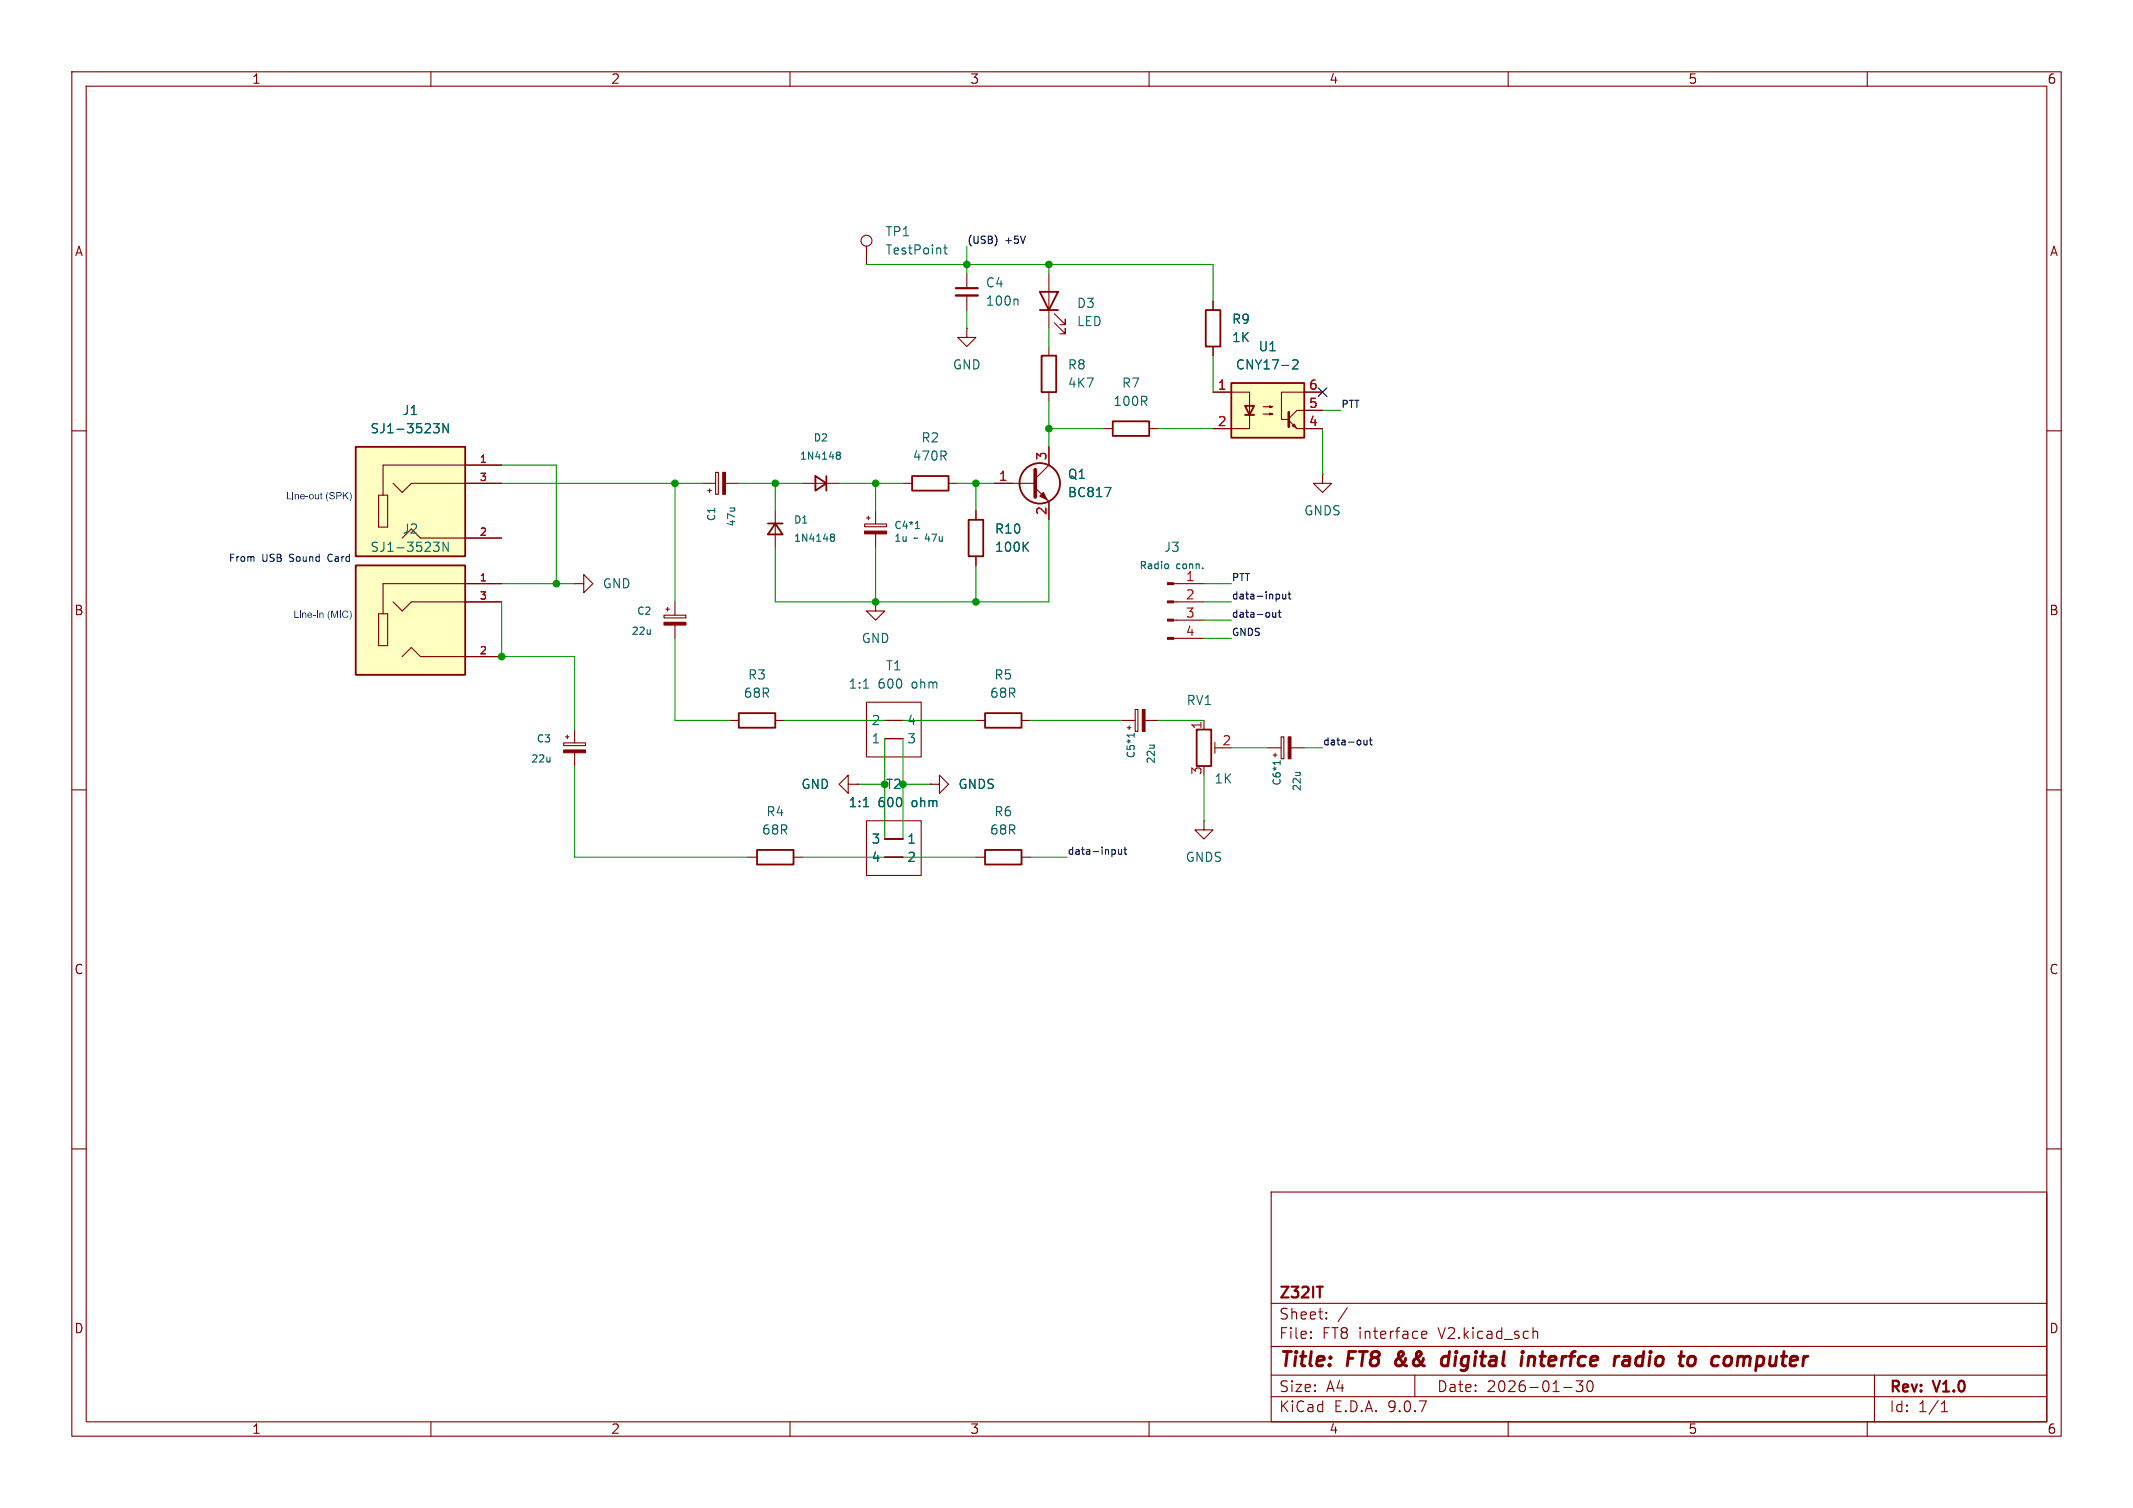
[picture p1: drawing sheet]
<svg xmlns="http://www.w3.org/2000/svg" width="297mm" height="210mm" viewBox="0 0 297 210" stroke-linecap="round" stroke-linejoin="round" font-family="sans-serif">
<g fill="none" stroke="#840000" stroke-width=".15">
<path d="M10 10h277v190h-277zM12 12h273v186h-273zM60 10v2M110 10v2M160 10v2M210 10v2M260 10v2M120.6 34.3v2.5M134.6 38.1v2M134.6 41.1v2.1M153.7 59.7h1.2M160 59.7h1.3"/>
<path d="M10 60h2M125.7 67.3h1.3M132.1 67.3h1.2M285 60h2M10 110h2M285 110h2M10 160h2M177 166h108v32h-108zM285 160h2M60 198v2M110 198v2M160 198v2"/>
<path d="M177 194.5h108M177 191.5h108M177 187.5h108M177 181.5h108M182.5 186.3h.1l-.1 .1M182.5 186.3v.1M182.5 185.5v.1M182.5 185.5h.1l-.1 .1M184.7 183.6v.1M184.7 183.6h-.1l.1 .1M184.7 182.8v.1M184.7 182.8h-.1l.1 .1"/>
<path d="M187.6 182.1l-1.3 2M197 191.5v3M198 185.9l.7-.1-.1-.3-.4-.1-.2 .2v.7l.2 .1 .4-.1M210 198v2M213.5 185.5a.37 .37 0 0 1 .6 .1v.8M217.7 193.2h1.2M219.5 192.3h.9l-.5 .6a.41 .41 0 0 1 .5 .3v.3l-.2 .2-.5 .1-.2-.1M221.1 192.4a.36 .36 0 0 1 .4-.1 .36 .36 0 0 1 .2 .3 .77 .77 0 0 1-.4 1.2 .91 .91 0 0 1-.2-1.4zM260 198v2M261 191.5v6.5M270.3 196.6h.9M270.3 195.5l.4-.4v1.5"/>
<circle cx="120.6" cy="33.5" r=".76"/>
</g>
<g fill="none" stroke="#840000" stroke-width=".4">
<path d="M194.5 189.4a.53 .53 0 0 0 0 .7M201.7 189a.66 .66 0 0 0-.9 .3l-.1 .5 .1 .3 .2 .1 .6-.1M201.8 188.2l-.2 2M211.9 188.9l-.1 1.3M212 188.2v.2M212 188.2l-.1 .1 .1 .1M212 188.2l.1 .1-.1 .1M212.9 188.9l-.2 1.3M213.5 188.9h-.3l-.3 .2M225.3 188.9h.2M226.1 189l.2-.1 .6 .1 .1 .2-.2 1M226.9 189.4h-.6a.4 .4 0 0 0-.4 .4 .4 .4 0 0 0 .3 .4l.6-.1"/>
<path d="M235.8 188.9l.1 .1 .2 .3-.1 .5-.2 .3M242 188.9l-.1 1.3M242.6 188.9h-.3l-.3 .2"/>
</g>
<path d="M133.1 40.1h3M183.3 179.2h.9" fill="none" stroke="#840000" stroke-width=".3"/>
<path d="M154.9 58.7h5.1v2h-5.1zM127 66.3h5.1v2h-5.1z" fill="none" stroke="#840000" stroke-width=".25"/>
<path d="M133.1 41.1h3" fill="none" stroke="#840000" stroke-width=".33"/>
<path d="M131.4 34.5h.5M131.6 34.1v1.1v.1l.3 .1M141.6 41.6l.1 .2v.7" fill="none" stroke="#006464" stroke-width=".15"/>
<path d="M49.5 78.7h15.3v15.3h-15.3z" fill="#ffffc2"/>
<path d="M49.5 78.7h15.3v15.3h-15.3z" fill="none" stroke="#840000" stroke-width=".25"/>
<path d="M52.7 85.5h1.3v4.4h-1.3zM54.7 83.8l1.3 1.3 1.3-1.3h12.5M56 91.4l1.3-1.2 1.2 1.2h11.3M69.8 81.3h-16.5v4.2" fill="none" stroke="#840000" stroke-width=".15"/>
<path d="M60.4 75.5h.7l-.4 .5 .4 .1v.4l-.2 .3h-.4M62.4 75.5v1.3l-.7-1.3v1.3" fill="none" stroke="#006464" stroke-width=".15"/>
<path d="M49.5 62.2h15.3v15.3h-15.3z" fill="#ffffc2"/>
<g fill="none" stroke="#840000" stroke-width=".25">
<path d="M144.8 40.6h2.5l-1.3 2.6zM144.8 43.2h2.5M145 49.5h2.1v5.1h-2.1zM167.9 43.2h2v5.1h-2zM49.5 62.2h15.3v15.3h-15.3zM106.9 72.9h2.1M107.9 72.9l1.1 1.5h-2.1zM113.5 66.3l1.6 1-1.6 1zM115.1 66.3v2M134.9 72.4h2v5.1h-2zM102.9 99.3h5v2h-5zM105.4 118.4h5.1v2h-5.1z"/>
<circle cx="144.8" cy="67.3" r="2.82"/>
</g>
<g fill="none" stroke="#840000" stroke-width=".15">
<path d="M146 38.1v7.6M134.6 45.7v1.3h1.3l-1.3 1.3-1.3-1.3h1.3M134.6 45.7h.1M146 48.3v1.2M146 54.6v1.3M146.8 45l1.5 1.5v-.8v.8h-.7M146.8 43.7l1.5 1.5v-.7v.7h-.7M168.9 41.9v1.3M168.9 48.3v1.2M52.7 69h1.3v4.4h-1.3zM54.7 67.3l1.3 1.3 1.3-1.3h12.5M57.3 73.7l1.2 1.2h11.3"/>
<path d="M69.8 64.8h-16.5v4.2M97.8 67.3h1.8M98.6 68.3h.5M98.8 68.1v.5M99.6 65.8h.4v3h-.4zM101 67.3h1.9M107.9 71.1v5.1M111.8 67.3h5M120.4 73h3v.4h-3zM120.6 72.1h.6M120.9 71.9v.5M121.9 71.1v1.9"/>
<path d="M121.9 74.3v1.9M135.9 71.1v1.3M135.9 77.5v1.2M138.4 67.3h5.7M144.1 67.9l1.9 2v2.5M146 62.2v2.6l-1.9 1.9M80 81.3h1.3v-1.3l1.2 1.3-1.2 1.3v-1.3M80 81.3h.1M92.5 85.7h3v.4h-3zM92.7 84.8h.5M93 84.6v.5M94 83.8v1.9"/>
<path d="M94 87v1.9M78.5 103.5h3v.3h-3zM78.7 102.6h.5M79 102.4v.5M80 101.6v1.9M80 104.8v1.9M101.6 100.3h1.3M104.1 119.4h1.3M107.9 100.3h1.3M110.5 119.4h1.3M118.1 109.2v-1.2l-1.3 1.2 1.3 1.3v-1.3h1.3M119.4 109.2h.1"/>
<path d="M120.6 114.3h7.7v7.6h-7.7zM123.2 116.8h2.5M123.2 119.4h2.5M176.5 104.1h1.9M177.3 105.2h.5M177.5 104.9v.5M178.4 102.6h.4v3.1h-.4zM179.8 104.1h1.8"/>
</g>
<g fill="none" stroke="#006464" stroke-width=".15">
<path d="M60.4 59h.7l-.4 .5 .4 .1v.4l-.2 .3h-.4M62.4 59v1.3l-.7-1.3v1.3M115.7 74.8h.1M115.7 74.4h.3l.1 .1 .1 .1-.2 .2M115.8 74.8h.2M115.8 74.8l-.1 .1M116 74.8l.2 .2-.1 .3-.1 .1-.3-.1M116.5 63.3l.1 .1M116.5 63h.3h.2v.2l-.2 .2M116.6 63.4h.2M116.6 63.4h-.1M116.8 63.4l.2 .2v.3l-.2 .1-.3-.1"/>
<path d="M127.5 73.6h.5M127.6 72.7l.1-.1v1M142.7 76.1l.5 .7M143.2 75.5l-.7 .7M153.8 67.9h.9l-.6 1.3M120.2 112.3h.8M178.3 105.9v.6M178.3 106.2h-1l.1 .1"/>
</g>
<g fill="#840000" stroke="#840000" stroke-width=".15">
<path d="M120.4 74h3v.3h-3z"/>
<path d="M92.5 86.7h3v.3h-3z"/>
<path d="M179.4 102.6h.4v3.1h-.4z"/>
<path d="M100.6 65.8h.4v3h-.4z"/>
<path d="M144.8 69.1l.5-.5 .5 1z"/>
<path d="M78.5 104.4h3v.4h-3z"/>
</g>
<path d="M144.1 65.4v3.8" fill="none" stroke="#840000" stroke-width=".51"/>
<path d="M171.4 53.3h10.2v7.7h-10.2z" fill="#ffffc2"/>
<path d="M171.4 53.3h10.2v7.7h-10.2zM173.4 56.5h1.2l-.6 1.3zM173.4 57.8h1.2M137.2 99.3h5v2h-5zM137.2 118.4h5v2h-5zM166.6 101.6h2.1v5.1h-2.1z" fill="none" stroke="#840000" stroke-width=".25"/>
<g fill="none" stroke="#840000" stroke-width=".15">
<path d="M168.9 54.6h5.1v3.3M168.9 41.9v1.3M168.9 48.3v1.2M174 57.8v1.9h-5.1M175.9 56.6h1.3l-.4 .2v-.3l.4 .1M175.9 57.7h1.3l-.4 .1v-.3l.4 .2M179.5 58.5l1.1 1.2h3.5M180 59.3l.2-.2 .3 .5zM184.1 54.6h-5.7v3.8h1.1M184.1 57.2h-3.5l-1.1 1.1M64.8 64.8h5M64.8 67.3h5"/>
<path d="M64.8 74.9h5M135.9 71.1v1.3M135.9 77.5v1.2M138.4 67.3h2.6M146 62.2v2.6M146 69.9v2.5M184.1 66v1.3h1.3l-1.3 1.3-1.2-1.3h1.2M184.1 66h.1M64.8 81.3h5M64.8 83.8h5M64.8 91.4h5M120.6 97.8h7.7v7.6h-7.7z"/>
<path d="M121.9 83.8v1.3h1.3l-1.3 1.3-1.3-1.3h1.3M121.9 83.8h.1M158.1 98.8h.3v3.1h-.3zM163.4 81.3h4.2M163.4 83.8h4.2M163.4 86.4h4.2M163.4 88.9h4.2M119.4 109.2h.1M123.2 100.3h2.5M123.2 102.9h2.5M123.2 119.4h2.5M123.2 116.8h2.5"/>
<path d="M129.5 109.2h1.3v-1.2l1.3 1.2-1.3 1.3v-1.3M129.5 109.2h.1M135.9 100.3h1.3M135.9 119.4h1.3M142.2 100.3h1.3M142.2 119.4h1.3M156.2 100.3h1.9M157 101.3h.5M157.2 101.1v.5M159.4 100.3h1.9M167.6 114.3v1.3h1.3l-1.3 1.2-1.2-1.2h1.2M167.6 114.3h.1"/>
<path d="M167.6 100.3v1.3M169.2 103.4v1.5M169.2 104.1h1"/>
</g>
<path d="M179.5 57.4v2" fill="none" stroke="#840000" stroke-width=".36"/>
<g fill="none" stroke="#006464" stroke-width=".15">
<path d="M60.4 59h.7l-.4 .5 .4 .1v.4l-.2 .3h-.4M62.4 59v1.3l-.7-1.3v1.3M180 50.2l.2-.1h.3l.2 .1v.3v.2l-.8 .7h.8M60.4 75.5h.7l-.4 .5 .4 .1v.4l-.2 .3h-.4M62.4 75.5v1.3l-.7-1.3v1.3M142.7 76.1l.5 .7M143.2 75.5l-.7 .7M153.8 67.9h.9l-.6 1.3M162.6 78.6l.1 .1-.1 .4M120.2 95.8h.8M120.2 112.3h.8M157.9 102.1v.6"/>
<path d="M157.9 102.4h-1l.2 .1"/>
</g>
<g fill="#840000" stroke="#840000" stroke-width=".15">
<path d="M159.1 98.8h.3v3.1h-.3z"/>
<path d="M162.6 81.2h.8v.2h-.8z"/>
<path d="M162.6 83.7h.8v.2h-.8z"/>
<path d="M162.6 86.2h.8v.3h-.8z"/>
<path d="M162.6 88.8h.8v.2h-.8z"/>
</g>
<g fill="none" stroke="#0f0f0f" stroke-width=".15">
<path d="M138.8 33.2v.6M177.2 85.3l.1 .6 .2 .1 .1-.1M177.6 85.3v.7M178 85.3h.4M178.1 82.8l.1 .1-.1 .5M178.1 85v.8l.3 .2M178.6 82.7v.7h.3l.1-.1M179 82.7v.7M179.4 82.7h.3M179.5 82.4v.9l.2 .1M155.2 118.4l.1 .1-.1 .4M155.7 118.3l.1 .6 .2 .1 .2-.1"/>
<path d="M156.2 118.3v.7M156.5 118.3h.4M156.6 118v.8l.3 .2M189.9 103.1l.1 .6h.2l.1-.1M190.3 103.1v.6M190.7 103.1h.4M190.8 102.7v.9l.3 .1"/>
</g>
<g fill="none" stroke="#009600" stroke-width=".15">
<path d="M120.6 36.8h48.3v5.1M134.6 34.3v3.8M146 36.8v1.3M134.6 43.2v2.5M146 59.7h7.7M146 45.7v2.6M146 55.9v6.3M161.3 59.7h7.6M168.9 49.5v5.1M184.1 57.2h2.6M184.1 59.7v6.3M69.8 67.3h28"/>
<path d="M69.8 64.8h7.7v16.5M94 67.3v16.5M102.9 67.3h8.9M107.9 67.3v3.8M116.8 67.3h8.9M121.9 67.3v3.8M121.9 76.2v7.6M133.3 67.3h5.1M135.9 67.3v3.8M135.9 78.7v5.1M146 72.4v11.4h-38.1v-7.6M69.8 83.8v7.6h10.2v10.2"/>
<path d="M69.8 81.3h10.2M94 88.9v11.4h7.6M167.6 81.3h3.8M167.6 83.8h3.8M167.6 86.4h3.8M167.6 88.9h3.8M80 106.7v12.7h24.1M109.2 100.3h14M111.8 119.4h11.4M119.4 109.2h3.8M123.2 102.9v13.9M125.7 119.4h10.2"/>
<path d="M125.7 100.3h10.2M125.7 102.9v13.9M125.7 109.2h3.8M143.5 119.4h5.1M143.5 100.3h12.7M161.3 100.3h6.3M167.6 108v6.3M171.4 104.1h5.1M181.6 104.1h2.5"/>
</g>
<path d="M183.5 54l1.3 1.2M184.8 54l-1.3 1.2" fill="none" stroke="#000084" stroke-width=".15"/>
<path d="M45.7 77.4v.5" fill="none" stroke="#0000c2" stroke-width=".15"/>
<g fill="#009600" stroke="#009600" stroke-width=".15">
<circle cx="69.8" cy="91.4" r=".46"/>
<circle cx="107.9" cy="67.3" r=".46"/>
<circle cx="94" cy="67.3" r=".46"/>
<circle cx="77.5" cy="81.3" r=".46"/>
<circle cx="121.9" cy="83.8" r=".46"/>
<circle cx="125.7" cy="109.2" r=".46"/>
<circle cx="134.6" cy="36.8" r=".46"/>
<circle cx="135.9" cy="67.3" r=".46"/>
<circle cx="146" cy="59.7" r=".46"/>
<circle cx="121.9" cy="67.3" r=".46"/>
<circle cx="146" cy="36.8" r=".46"/>
<circle cx="135.9" cy="83.8" r=".46"/>
</g>
<g font-size="2.8" fill="#840000">
<text x="178" y="190.9">Title:</text>
<text x="187.7" y="190.9">FT8</text>
<text x="195.1" y="190.9">&amp;&amp;</text>
<text x="202.4" y="190.9">digital</text>
<text x="214.2" y="190.9">interfce</text>
<text x="228" y="190.9">radio</text>
<text x="237.9" y="190.9">to</text>
<text x="243.2" y="190.9">computer</text>
</g>
<g font-size="2.1" fill="#840000">
<text x="178" y="184">Sheet:</text>
<text x="178" y="181.2">Z32IT</text>
<text x="178" y="186.7">File:</text>
<text x="184.1" y="186.7">FT8 interface</text>
<text x="200.5" y="186.7">V2.kicad_sch</text>
<text x="178" y="196.9">KiCad</text>
<text x="178" y="194.1">Size:</text>
<text x="184.7" y="194.1">A4</text>
<text x="185.7" y="196.9">E.D.A.</text>
<text x="193.3" y="196.9">9.0.7</text>
<text x="200" y="194.1">Date:</text>
<text x="207" y="194.1">2026-01-30</text>
<text x="263" y="194.3">Rev:</text>
<text x="263" y="196.9">Id:</text>
<text x="267.1" y="196.9">1/1</text>
<text x="269.4" y="194.3">V1.0</text>
</g>
<g font-size="1.8" fill="#840000">
<text x="35" y="11.9">1</text>
<text x="85" y="11.9">2</text>
<text x="135" y="11.9">3</text>
<text x="185" y="11.9">4</text>
<text x="235" y="11.9">5</text>
<text x="285" y="11.9">6</text>
<text x="10.3" y="35.9">A</text>
<text x="285.3" y="35.9">A</text>
<text x="10.3" y="85.9">B</text>
<text x="285.3" y="85.9">B</text>
<text x="10.3" y="135.9">C</text>
<text x="285.3" y="135.9">C</text>
<text x="10.3" y="185.9">D</text>
<text x="285.3" y="185.9">D</text>
<text x="35" y="199.9">1</text>
<text x="85" y="199.9">2</text>
<text x="135" y="199.9">3</text>
<text x="185" y="199.9">4</text>
<text x="235" y="199.9">5</text>
<text x="285" y="199.9">6</text>
</g>
<g font-size="1.8" fill="#006464">
<text x="123.2" y="33.1">TP1</text>
<text x="123.2" y="35.7">TestPoint</text>
<text x="137.2" y="40.2">C4</text>
<text x="137.2" y="42.8">100n</text>
<text x="149.9" y="43.1">D3</text>
<text x="149.9" y="45.6">LED</text>
<text x="171.5" y="45.3">R9</text>
<text x="171.5" y="47.9">1K</text>
<text x="132.6" y="51.7">GND</text>
<text x="148.6" y="51.7">R8</text>
<text x="172" y="51.7">CNY17-2</text>
<text x="175.2" y="49.1">U1</text>
<text x="56" y="58">J1</text>
<text x="148.6" y="54.2">4K7</text>
<text x="154.9" y="56.7">100R</text>
<text x="156.1" y="54.2">R7</text>
<text x="51.5" y="60.6">SJ1-3523N</text>
<text x="127" y="64.4">470R</text>
<text x="128.2" y="61.8">R2</text>
<text x="148.6" y="69.4">BC817</text>
<text x="148.6" y="66.9">Q1</text>
<text x="181.5" y="72">GNDS</text>
<text x="51.5" y="77.1">SJ1-3523N</text>
<text x="56" y="74.5">J2</text>
<text x="138.4" y="77.1">100K</text>
<text x="138.4" y="74.5">R10</text>
<text x="162" y="77.1">J3</text>
<text x="83.8" y="82.1">GND</text>
<text x="165" y="81">1</text>
<text x="119.9" y="89.8">GND</text>
<text x="104.1" y="94.8">R3</text>
<text x="123.3" y="93.6">T1</text>
<text x="138.4" y="94.8">R5</text>
<text x="103.5" y="97.4">68R</text>
<text x="118.1" y="96.1">1:1</text>
<text x="121.3" y="101.2">2</text>
<text x="122.3" y="96.1">600</text>
<text x="126.2" y="101.2">4</text>
<text x="127.1" y="96.1">ohm</text>
<text x="137.8" y="97.4">68R</text>
<text x="165.1" y="98.4">RV1</text>
<text x="121.3" y="103.7">1</text>
<text x="126.2" y="103.7">3</text>
<text x="106.6" y="113.9">R4</text>
<text x="111.5" y="110.1">GND</text>
<text x="118.1" y="112.6">1:1</text>
<text x="122.3" y="112.6">600</text>
<text x="127.1" y="112.6">ohm</text>
<text x="133.4" y="110.1">GNDS</text>
<text x="138.4" y="113.9">R6</text>
<text x="169" y="109.3">1K</text>
<text x="106" y="116.4">68R</text>
<text x="121.3" y="117.7">3</text>
<text x="126.2" y="117.7">1</text>
<text x="137.8" y="116.4">68R</text>
<text x="121.3" y="120.2">4</text>
<text x="126.2" y="120.2">2</text>
<text x="165" y="120.2">GNDS</text>
</g>
<g font-size="1.8" fill="#a90000">
<text x="169.5" y="54.4">1</text>
<text x="169.5" y="59.4">2</text>
<text x="182.2" y="54.4">6</text>
<text x="182.2" y="56.9">5</text>
<text x="182.2" y="59.4">4</text>
<text x="145.8" y="64.2" transform="rotate(-90 145.8 64.2)">3</text>
<text x="139" y="67.1">1</text>
<text x="145.8" y="71.8" transform="rotate(-90 145.8 71.8)">2</text>
<text x="165" y="83.6">2</text>
<text x="165" y="86.1">3</text>
<text x="165" y="88.6">4</text>
<text x="167.4" y="101.7" transform="rotate(-90 167.4 101.7)">1</text>
<text x="170.1" y="103.9">2</text>
<text x="167.4" y="108" transform="rotate(-90 167.4 108)">3</text>
</g>
<text font-size="1.8" fill="#009600" x="123.3" y="110.1">T2</text>
<g font-size="1.4" fill="#0f0f0f">
<text x="134.6" y="34">(USB)</text>
<text x="140" y="34">+5V</text>
<text x="186.7" y="56.9">PTT</text>
<text x="171.4" y="81">PTT</text>
<text x="171.4" y="83.5">data-input</text>
<text x="171.4" y="86.1">data-out</text>
<text x="171.4" y="88.6">GNDS</text>
<text x="184.1" y="103.9">data-out</text>
<text x="148.6" y="119.1">data-input</text>
</g>
<g font-size="1.4" fill="#a90000">
<text x="66.7" y="64.5">1</text>
<text x="66.7" y="67.1">3</text>
<text x="66.7" y="74.7">2</text>
<text x="66.7" y="81">1</text>
<text x="66.7" y="83.6">3</text>
<text x="66.7" y="91.2">2</text>
</g>
<g font-size="1.4" fill="#006464">
<text x="111.3" y="64.2">1N4148</text>
<text x="113.2" y="61.7">D2</text>
<text x="99.8" y="72.7" transform="rotate(-90 99.8 72.7)">C1</text>
<text x="102.6" y="73.4" transform="rotate(-90 102.6 73.4)">47u</text>
<text x="110.4" y="73.1">D1</text>
<text x="110.4" y="75.7">1N4148</text>
<text x="124.4" y="73.9">C4*1</text>
<text x="124.4" y="75.7">1u</text>
<text x="127.3" y="75.7">~ 47u</text>
<text x="158.6" y="79.5">Radio</text>
<text x="163.8" y="79.5">conn.</text>
<text x="87.8" y="88.6">22u</text>
<text x="88.6" y="85.8">C2</text>
<text x="73.9" y="106.4">22u</text>
<text x="74.6" y="103.6">C3</text>
<text x="158.2" y="105.7" transform="rotate(-90 158.2 105.7)">C5*1</text>
<text x="161" y="106.5" transform="rotate(-90 161 106.5)">22u</text>
<text x="178.5" y="109.5" transform="rotate(-90 178.5 109.5)">C6*1</text>
<text x="181.3" y="110.3" transform="rotate(-90 181.3 110.3)">22u</text>
</g>
<g font-size="1.4" fill="#0000c2">
<text x="39.9" y="69.9">Line-out (SPK)</text>
<text x="31.8" y="78.5">From</text>
<text x="36.5" y="78.5">USB</text>
<text x="40.5" y="78.5">Sound</text>
<text x="46.1" y="78.5">Card</text>
<text x="40.9" y="86.4">Line-In (MIC)</text>
</g>
</svg>
